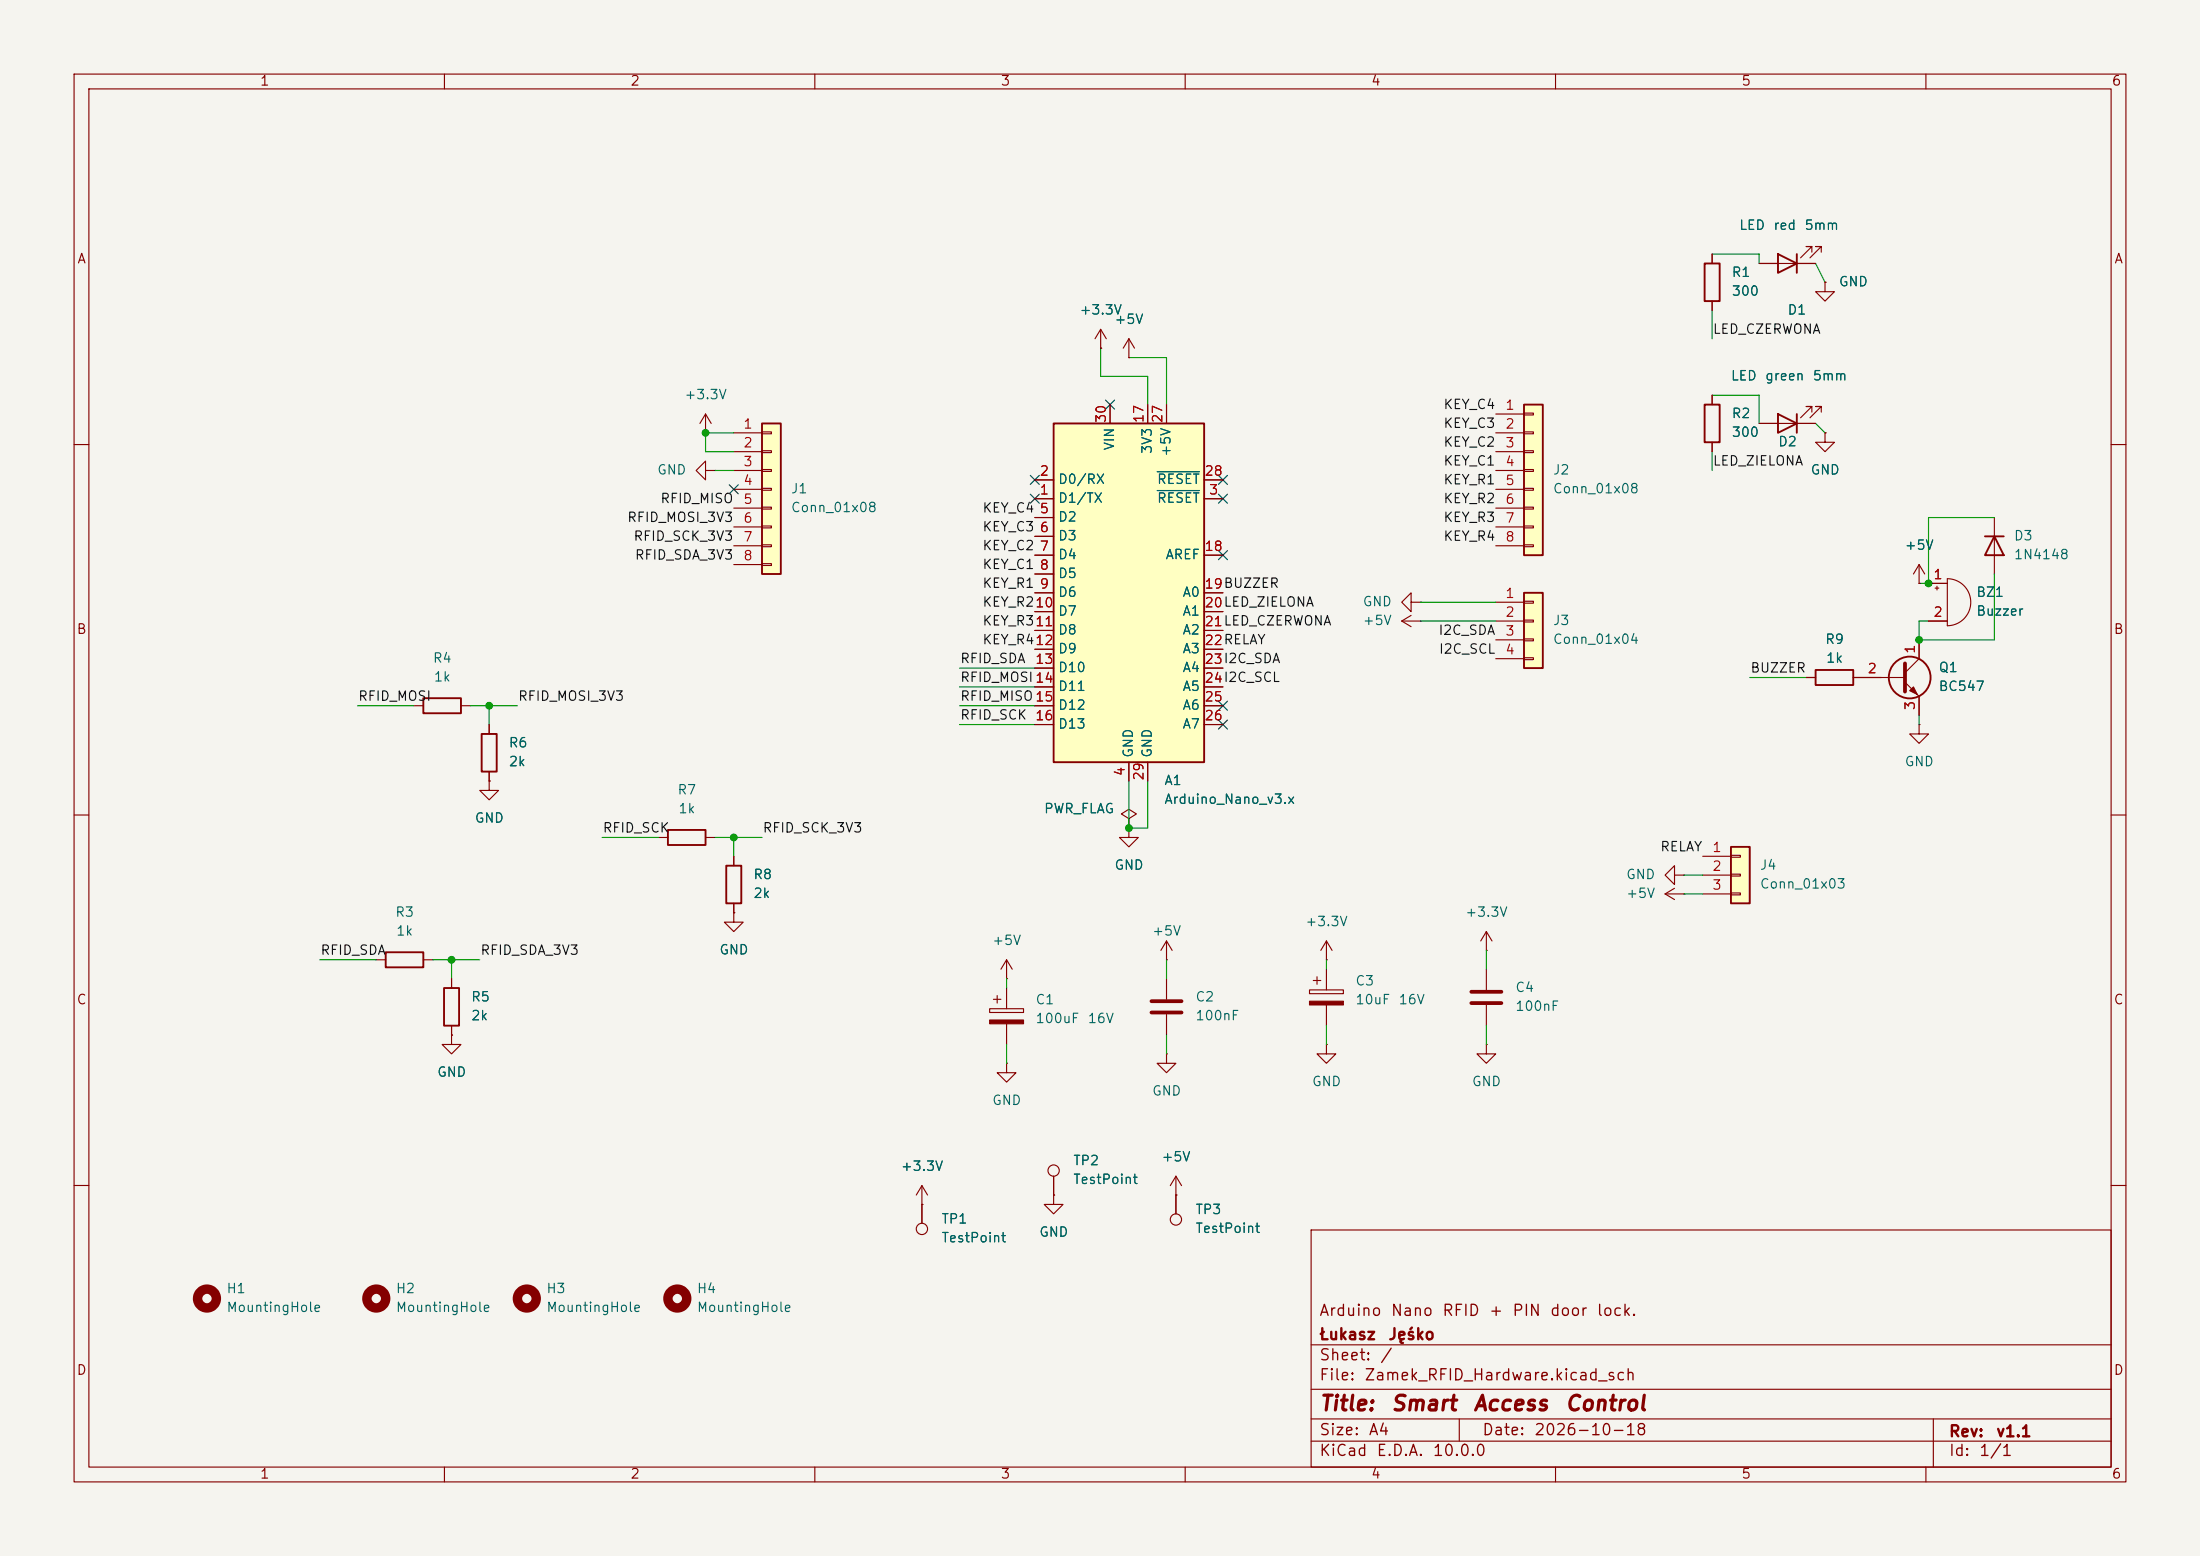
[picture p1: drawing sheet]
<svg xmlns="http://www.w3.org/2000/svg" width="297mm" height="210mm" viewBox="0 0 297 210" stroke-linecap="round" stroke-linejoin="round" font-family="sans-serif">
<path d="M0 0h297v210h-297z" fill="#f5f4ef" stroke="#f5f4ef" stroke-width=".14"/>
<g fill="none" stroke="#840000" stroke-width=".15">
<path d="M10 10h277v190h-277zM12 12h273v186h-273zM60 10v2M110 10v2M160 10v2M210 10v2M260 10v2M231.1 53.3v1.3M231.1 59.7v1.3M237.5 57.2h7.6M244.6 55.6v-.7h-.8h.8l-1.5 1.5M245.9 55.6v-.7h-.8h.8l-1.6 1.5"/>
<path d="M246.4 58.4v1.3h1.2l-1.2 1.3-1.3-1.3h1.3M246.4 58.4h.1M10 60h2M285 60h2M66 97.8v1.3M10 110h2M66 105.4v1.3h1.3l-1.3 1.3-1.2-1.3h1.2M66 105.4h.1M66 104.1v1.3M88.9 113h1.3M95.2 113h1.3M285 110h2"/>
<path d="M61 139.7v1.3h1.2l-1.2 1.2-1.3-1.2h1.3M61 139.7h.1M61 132.1v1.3M61 138.4v1.3M10 160h2M142.2 161.3v1.3h1.3l-1.3 1.2-1.2-1.2h1.2M142.2 161.3h.1M177 166h108v32h-108zM285 160h2M60 198v2M110 198v2M160 198v2"/>
<path d="M177 194.5h108M177 191.5h108M177 187.5h108M177 181.5h108M197 191.5v3M210 198v2M260 198v2M261 191.5v6.5"/>
</g>
<path d="M230.1 54.6h2.1v5.1h-2.1zM240 55.9l2.6 1.3-2.6 1.2zM242.6 55.9v2.5M65 99.1h2.1v5h-2.1zM90.2 112h5v2h-5zM59.9 133.4h2.1v5h-2.1z" fill="none" stroke="#840000" stroke-width=".25"/>
<g fill="none" stroke="#840000" stroke-width="1.3">
<circle cx="50.8" cy="175.3" r="1.27"/>
<circle cx="71.1" cy="175.3" r="1.27"/>
<circle cx="91.4" cy="175.3" r="1.27"/>
</g>
<path d="M205.7 80h2.6v10.2h-2.6z" fill="#ffffc2"/>
<path d="M205.7 80h2.6v10.2h-2.6z" fill="none" stroke="#840000" stroke-width=".25"/>
<path d="M201.9 81.3h3.8M201.9 83.8h3.8M201.9 86.4h3.8M201.9 88.9h3.8M205.7 81.2h1.3v.2h-1.3zM205.7 83.7h1.3v.2h-1.3zM205.7 86.2h1.3v.3h-1.3zM205.7 88.8h1.3v.2h-1.3z" fill="none" stroke="#840000" stroke-width=".15"/>
<path d="M205.7 54.6h2.6v20.3h-2.6z" fill="#ffffc2"/>
<g fill="none" stroke="#840000" stroke-width=".25">
<path d="M230.1 35.6h2.1v5h-2.1zM240 34.3l2.6 1.3-2.6 1.2zM242.6 34.3v2.5M205.7 54.6h2.6v20.3h-2.6zM268 72.4h2.5M269.2 72.4l1.3 2.5h-2.5zM245.1 90.4h5.1v2.1h-5.1zM52.1 128.5h5v2.1h-5z"/>
<circle cx="257.8" cy="91.4" r="2.82"/>
</g>
<g fill="none" stroke="#840000" stroke-width=".15">
<path d="M231.1 34.3v1.3M237.5 35.6h7.6M244.6 34v-.7h-.8h.8l-1.5 1.5M245.9 34v-.7h-.8h.8l-1.6 1.5M246.4 38.1v1.3h1.2l-1.2 1.2-1.3-1.2h1.3M246.4 38.1h.1M201.9 55.9h3.8M201.9 58.4h3.8M205.7 55.8h1.3v.2h-1.3zM205.7 58.3h1.3v.2h-1.3zM231.1 40.6v1.3M201.9 61h3.8"/>
<path d="M201.9 63.5h3.8M201.9 66h3.8M201.9 68.6h3.8M201.9 71.1h3.8M201.9 73.7h3.8M205.7 60.8h1.3v.3h-1.3zM205.7 63.4h1.3v.2h-1.3zM205.7 65.9h1.3v.3h-1.3zM205.7 68.5h1.3v.2h-1.3zM205.7 71h1.3v.2h-1.3zM205.7 73.5h1.3v.3h-1.3zM269.2 69.9v7.6"/>
<path d="M243.8 91.4h1.3M250.2 91.4h7M257.2 92.1l1.9 1.9v2.5M259.1 97.8v1.3h1.2l-1.2 1.2-1.3-1.2h1.3M259.1 97.8h.1M259.1 86.4v2.5l-1.9 1.9M226.1 118.1v-1.3l-1.3 1.3 1.3 1.3v-1.3h1.2M226.1 119.9l-1.3 .8M227.3 118.1h.1M50.8 129.5h1.3M57.1 129.5h1.3M157.5 129.5h.1"/>
<path d="M157.5 127l-.8 1.3M157.5 127l.7 1.3M157.5 127v2.5M157.5 132.1v2.8M157.5 136.9v2.8M176.8 133.6h4.6v.5h-4.6zM177.3 132.3h1M177.8 131.8v1M179.1 129.5h.1M179.1 127l-.8 1.3M179.1 127l.7 1.3M179.1 127v2.5"/>
<path d="M179.1 130.8v2.8M179.1 135.6v2.8M200.7 128.3h.1M200.7 125.7l-.8 1.3M200.7 125.7l.7 1.3M200.7 125.7v2.6M224.8 120.7l1.3 .7M224.8 120.7h2.5M227.3 120.7h.1M135.9 143.5v1.3h1.3l-1.3 1.3-1.3-1.3h1.3M135.9 143.5h.1M142.2 158.8v2.5"/>
<path d="M157.5 142.2v1.3h1.2l-1.2 1.3-1.3-1.3h1.3M157.5 142.2h.1M158.7 158.8v5M158.7 158.8l-.7 1.2M158.7 158.8l.8 1.2M179.1 141v1.2h1.2l-1.2 1.3-1.3-1.3h1.3M179.1 141h.1M200.7 141v1.2h1.2l-1.2 1.3-1.3-1.3h1.3M200.7 141h.1M124.5 162.6h.1M124.5 160v5.1M124.5 160l-.8 1.3"/>
<path d="M124.5 160l.7 1.3M158.7 161.3h.1"/>
<circle cx="142.2" cy="158" r=".76"/>
<circle cx="124.5" cy="165.9" r=".76"/>
<circle cx="158.7" cy="164.6" r=".76"/>
</g>
<path d="M257.2 89.5v3.8M155.4 135.1h4.1M155.4 136.7h4.1" fill="none" stroke="#840000" stroke-width=".51"/>
<g fill="#840000" stroke="#840000" stroke-width=".15">
<path d="M257.8 93.2l.5-.5 .5 1z"/>
<path d="M176.8 135.1h4.6v.5h-4.6z"/>
</g>
<path d="M233.7 114.3h2.5v7.6h-2.5z" fill="#ffffc2"/>
<path d="M233.7 114.3h2.5v7.6h-2.5z" fill="none" stroke="#840000" stroke-width=".25"/>
<g fill="none" stroke="#840000" stroke-width=".15">
<path d="M148.6 47h.1M148.6 44.5l-.8 1.2M148.6 44.5l.8 1.2M148.6 44.5v2.5M152.4 48.3h.1M152.4 45.7l-.8 1.3M152.4 45.7l.8 1.3M152.4 45.7v2.6M259.1 78.7h.1M259.1 76.2l-.8 1.3M259.1 76.2l.7 1.3M259.1 76.2v2.5"/>
<path d="M260.3 78.7h2.6M261.2 79.4h.5M261.5 79.1v.5M262.9 78.1a3.2 3.2 0 0 1 3.2 3.2 3.2 3.2 0 0 1-3.2 3.2zM189.2 83.8h2.6M189.2 83.8l1.3 .8M190.5 81.3v-1.3l-1.3 1.3 1.3 1.3v-1.3h1.3M190.5 83.1l-1.3 .7M191.8 81.3h.1M191.8 83.8h.1M260.3 83.8h2.6M152.4 111.8v1.2h1.3l-1.3 1.3-1.3-1.3h1.3"/>
<path d="M152.4 111.8h.1M229.9 115.6h3.8M229.9 118.1h3.8M233.7 115.4h1.2v.3h-1.2zM233.7 118h1.2v.2h-1.2zM133.6 136.1h4.6v.6h-4.6zM134.1 134.9h1M134.6 134.4v1M135.9 132.1h.1M135.9 129.5l-.8 1.3M135.9 129.5l.8 1.3M135.9 129.5v2.6"/>
<path d="M135.9 133.4v2.7M135.9 138.2v2.8M200.7 130.8v2.8M200.7 135.6v2.8M229.9 120.7h3.8M233.7 120.5h1.2v.3h-1.2z"/>
</g>
<path d="M198.6 133.9h4.1M198.6 135.4h4.1" fill="none" stroke="#840000" stroke-width=".51"/>
<path d="M133.6 137.7h4.6v.5h-4.6z" fill="#840000" stroke="#840000" stroke-width=".15"/>
<path d="M142.2 57.2h20.4v45.7h-20.4z" fill="#ffffc2"/>
<path d="M142.2 57.2h20.4v45.7h-20.4zM98 116.8h2.1v5.1h-2.1z" fill="none" stroke="#840000" stroke-width=".25"/>
<g fill="none" stroke="#840000" stroke-width=".15">
<path d="M95.2 58.4h.1M95.2 55.9l-.7 1.3M95.2 55.9l.8 1.3M95.2 55.9v2.5M149.9 54.6v2.6M154.9 54.6v2.6M157.5 54.6v2.6M95.2 63.5v-1.3l-1.2 1.3 1.2 1.3v-1.3h1.3M96.5 63.5h.1M139.7 67.3h2.5M139.7 64.8h2.5M139.7 69.9h2.5"/>
<path d="M139.7 72.4h2.5M139.7 74.9h2.5M139.7 77.5h2.5M162.6 67.3h2.5M162.6 64.8h2.5M162.6 74.9h2.5M139.7 80h2.5M139.7 82.6h2.5M139.7 85.1h2.5M139.7 87.6h2.5M139.7 90.2h2.5M139.7 92.7h2.5"/>
<path d="M139.7 95.3h2.5M139.7 97.8h2.5M162.6 80h2.5M162.6 82.6h2.5M162.6 85.1h2.5M162.6 87.6h2.5M162.6 90.2h2.5M162.6 92.7h2.5M162.6 95.3h2.5M162.6 97.8h2.5M99.1 115.6v1.2M152.4 102.9v2.5"/>
<path d="M154.9 102.9v2.5M99.1 123.2v1.3h1.2l-1.2 1.2-1.3-1.2h1.3M99.1 123.2h.1M99.1 121.9v1.3"/>
</g>
<path d="M156.2 66.2h5.7M156.2 63.7h5.7" fill="none" stroke="#006464" stroke-width=".15"/>
<circle cx="27.9" cy="175.3" r="1.27" fill="none" stroke="#840000" stroke-width="1.3"/>
<path d="M102.9 57.2h2.5v20.3h-2.5z" fill="#ffffc2"/>
<path d="M102.9 57.2h2.5v20.3h-2.5zM57.1 94.2h5.1v2.1h-5.1z" fill="none" stroke="#840000" stroke-width=".25"/>
<g fill="none" stroke="#840000" stroke-width=".15">
<path d="M231.1 34.3v1.3M237.5 35.6h2.5M242.6 35.6h2.5M246.4 38.1h.1M99.1 58.4h3.8M102.9 58.3h1.2v.2h-1.2zM148.6 47h.1M149.9 54.6v2.6M152.4 48.3h.1M154.9 54.6v2.6M157.5 54.6v2.6M231.1 40.6v1.3"/>
<path d="M231.1 53.3v1.3M231.1 59.7v1.3M237.5 57.2h2.5M242.6 57.2h2.5M246.4 58.4h.1M99.1 61h3.8M99.1 63.5h3.8M99.1 66h3.8M99.1 68.6h3.8M99.1 71.1h3.8M99.1 73.7h3.8M99.1 76.2h3.8"/>
<path d="M102.9 60.8h1.2v.3h-1.2zM102.9 63.4h1.2v.2h-1.2zM102.9 65.9h1.2v.3h-1.2zM102.9 68.5h1.2v.2h-1.2zM102.9 71h1.2v.2h-1.2zM102.9 73.5h1.2v.3h-1.2zM102.9 76.1h1.2v.2h-1.2zM139.7 67.3h2.5M139.7 64.8h2.5M139.7 69.9h2.5M139.7 72.4h2.5M139.7 74.9h2.5"/>
<path d="M139.7 77.5h2.5M162.6 67.3h2.5M162.6 64.8h2.5M162.6 74.9h2.5M259.1 78.7h.1M260.3 78.7h2.6M55.9 95.3h1.2M62.2 95.3h1.3M66 97.8v1.3M139.7 95.3h2.5M139.7 80h2.5M139.7 82.6h2.5"/>
<path d="M139.7 85.1h2.5M139.7 87.6h2.5M139.7 90.2h2.5M139.7 92.7h2.5M139.7 97.8h2.5M162.6 95.3h2.5M162.6 80h2.5M162.6 82.6h2.5M162.6 85.1h2.5M162.6 87.6h2.5M162.6 90.2h2.5M162.6 92.7h2.5"/>
<path d="M162.6 97.8h2.5M243.8 91.4h1.3M250.2 91.4h3.8M259.1 86.4v2.5M259.1 94v2.5M260.3 83.8h2.6M66 105.4h.1M66 104.1v1.3M99.1 115.6v1.2M152.4 110.5l1-.6-1-.7-1 .7 1 .6v1.3M152.4 111.8h.1M152.4 102.9v2.5"/>
<path d="M154.9 102.9v2.5M61 139.7h.1M61 132.1v1.3M61 138.4v1.3M99.1 123.2h.1M99.1 121.9v1.3M142.2 158.8v2.5M124.5 162.6h.1M124.5 162.6v2.5M142.2 161.3h.1M158.7 161.3h.1M158.7 161.3v2.5"/>
</g>
<g fill="none" stroke="#009600" stroke-width=".15">
<path d="M231.1 34.3h6.4v1.3M245.1 35.6l1.3 2.5M99.1 58.4h-3.9v2.6h3.9M148.6 47v3.8h6.3v3.8M152.4 48.3h5.1v6.3M231.1 53.3h6.4v3.9M231.1 41.9v3.8M245.1 57.2l1.3 1.2M96.5 63.5h2.6M231.1 61v2.5M269.2 77.5v8.9h-10.1v-2.6h1.2M269.2 69.9h-8.9v8.8h-1.2"/>
<path d="M48.3 95.3h7.6M63.5 95.3h6.3M66 95.3v2.5M129.5 95.3h10.2M129.5 92.7h10.2M129.5 90.2h10.2M129.5 97.8h10.2M191.8 81.3h10.1M191.8 83.8h10.1M236.2 91.4h7.6M259.1 96.5v1.3M81.3 113h7.6"/>
<path d="M96.5 113h6.4M99.1 113v2.6M152.4 105.4v6.4h2.5v-6.4M227.3 118.1h2.6M43.2 129.5h7.6M58.4 129.5h6.4M61 129.5v2.6M135.9 132.1v1.3M157.5 129.5v2.6M157.5 139.7v2.5M179.1 129.5v1.3M179.1 138.4v2.6"/>
<path d="M200.7 128.3v2.5M200.7 138.4v2.6M227.3 120.7h2.6M135.9 141v2.5"/>
</g>
<g fill="none" stroke="#000084" stroke-width=".15">
<path d="M149.3 54l1.2 1.2M150.5 54l-1.2 1.2M98.5 65.4l1.2 1.2M99.7 65.4l-1.2 1.2M139.1 66.7l1.2 1.2M139.1 64.2l1.2 1.2M140.3 66.7l-1.2 1.2M140.3 64.2l-1.2 1.2M164.5 64.2l1.2 1.2M164.5 66.7l1.2 1.2M164.5 74.3l1.2 1.2M165.7 64.2l-1.2 1.2"/>
<path d="M165.7 66.7l-1.2 1.2M165.7 74.3l-1.2 1.2M164.5 97.2l1.2 1.2M164.5 94.6l1.2 1.3M165.7 97.2l-1.2 1.2M165.7 94.6l-1.2 1.3"/>
</g>
<path d="M156.2 66.2h5.7M156.2 63.7h5.7" fill="none" stroke="#006464" stroke-width=".15"/>
<g fill="#009600" stroke="#009600" stroke-width=".14">
<circle cx="259.1" cy="86.4" r=".46"/>
<circle cx="260.3" cy="78.7" r=".46"/>
<circle cx="152.4" cy="111.8" r=".46"/>
<circle cx="66" cy="95.3" r=".46"/>
<circle cx="61" cy="129.5" r=".46"/>
<circle cx="95.2" cy="58.4" r=".46"/>
<circle cx="99.1" cy="113" r=".46"/>
</g>
<g font-size="2" fill="#840000">
<text x="178" y="190.9">Title:</text>
<text x="187.7" y="190.9">Smart</text>
<text x="198.7" y="190.9">Access</text>
<text x="211.2" y="190.9">Control</text>
</g>
<g font-size="1.5" fill="#840000">
<text x="178" y="178">Arduino</text>
<text x="187.7" y="178">Nano</text>
<text x="194.6" y="178">RFID</text>
<text x="200.9" y="178">+</text>
<text x="204.1" y="178">PIN</text>
<text x="209.1" y="178">door</text>
<text x="215.4" y="178">lock.</text>
<text x="178" y="184">Sheet:</text>
<text x="178" y="181.2">Łukasz</text>
<text x="186.2" y="184">/</text>
<text x="187.3" y="181.2">Jęśko</text>
<text x="178" y="186.7">File:</text>
<text x="184.1" y="186.7">Zamek_RFID_Hardware.kicad_sch</text>
<text x="178" y="196.9">KiCad</text>
<text x="178" y="194.1">Size:</text>
<text x="184.7" y="194.1">A4</text>
<text x="185.7" y="196.9">E.D.A.</text>
<text x="193.3" y="196.9">10.0.0</text>
<text x="200" y="194.1">Date:</text>
<text x="207" y="194.1">2026-10-18</text>
<text x="263" y="194.3">Rev:</text>
<text x="263" y="196.9">Id:</text>
<text x="267.1" y="196.9">1/1</text>
<text x="269.4" y="194.3">v1.1</text>
</g>
<g font-size="1.3" fill="#840000">
<text x="35" y="11.9">1</text>
<text x="85" y="11.9">2</text>
<text x="135" y="11.9">3</text>
<text x="185" y="11.9">4</text>
<text x="235" y="11.9">5</text>
<text x="285" y="11.9">6</text>
<text x="10.3" y="35.9">A</text>
<text x="285.3" y="35.9">A</text>
<text x="10.3" y="85.9">B</text>
<text x="285.3" y="85.9">B</text>
<text x="10.3" y="135.9">C</text>
<text x="285.3" y="135.9">C</text>
<text x="10.3" y="185.9">D</text>
<text x="285.3" y="185.9">D</text>
<text x="35" y="199.9">1</text>
<text x="85" y="199.9">2</text>
<text x="135" y="199.9">3</text>
<text x="185" y="199.9">4</text>
<text x="235" y="199.9">5</text>
<text x="285" y="199.9">6</text>
</g>
<g font-size="1.3" fill="#006464">
<text x="234.7" y="31.3">LED</text>
<text x="239.3" y="31.3">red</text>
<text x="243.5" y="31.3">5mm</text>
<text x="233.7" y="37.7">R1</text>
<text x="233.7" y="40.2">300</text>
<text x="248.2" y="39">GND</text>
<text x="145.6" y="42.8">+3.3V</text>
<text x="150.4" y="44">+5V</text>
<text x="241.2" y="42.8">D1</text>
<text x="233.6" y="51.7">LED</text>
<text x="238.2" y="51.7">green</text>
<text x="244.6" y="51.7">5mm</text>
<text x="92.3" y="54.2">+3.3V</text>
<text x="233.7" y="56.7">R2</text>
<text x="233.7" y="59.3">300</text>
<text x="88.6" y="64.4">GND</text>
<text x="142.7" y="65.6">D0/RX</text>
<text x="150.7" y="60.9" transform="rotate(-90 150.7 60.9)">VIN</text>
<text x="155.8" y="61.4" transform="rotate(-90 155.8 61.4)">3V3</text>
<text x="156.1" y="65.6">RESET</text>
<text x="158.3" y="61.7" transform="rotate(-90 158.3 61.7)">+5V</text>
<text x="209.6" y="64.4">J2</text>
<text x="240" y="60.6">D2</text>
<text x="244.3" y="64.4">GND</text>
<text x="106.7" y="66.9">J1</text>
<text x="106.7" y="69.4">Conn_01x08</text>
<text x="142.7" y="68.2">D1/TX</text>
<text x="142.7" y="70.7">D2</text>
<text x="156.1" y="68.2">RESET</text>
<text x="209.6" y="66.9">Conn_01x08</text>
<text x="142.7" y="73.3">D3</text>
<text x="142.7" y="75.8">D4</text>
<text x="157.3" y="75.8">AREF</text>
<text x="257" y="74.5">+5V</text>
<text x="271.8" y="73.3">D3</text>
<text x="271.8" y="75.8">1N4148</text>
<text x="142.7" y="78.3">D5</text>
<text x="142.7" y="80.9">D6</text>
<text x="142.7" y="83.4">D7</text>
<text x="159.6" y="80.9">A0</text>
<text x="159.6" y="83.4">A1</text>
<text x="183.9" y="82.1">GND</text>
<text x="266.7" y="80.9">BZ1</text>
<text x="266.7" y="83.4">Buzzer</text>
<text x="58.3" y="89.8">R4</text>
<text x="142.7" y="86">D8</text>
<text x="142.7" y="88.5">D9</text>
<text x="159.6" y="86">A2</text>
<text x="159.6" y="88.5">A3</text>
<text x="183.9" y="84.7">+5V</text>
<text x="209.6" y="84.7">J3</text>
<text x="209.6" y="87.2">Conn_01x04</text>
<text x="246.3" y="87.2">R9</text>
<text x="246.4" y="89.8">1k</text>
<text x="58.5" y="92.3">1k</text>
<text x="142.7" y="91">D10</text>
<text x="142.7" y="93.6">D11</text>
<text x="159.6" y="91">A4</text>
<text x="159.6" y="93.6">A5</text>
<text x="261.6" y="93.6">BC547</text>
<text x="261.6" y="91">Q1</text>
<text x="68.6" y="101.2">R6</text>
<text x="142.7" y="96.1">D12</text>
<text x="142.7" y="98.7">D13</text>
<text x="159.6" y="96.1">A6</text>
<text x="159.6" y="98.7">A7</text>
<text x="68.6" y="103.7">2k</text>
<text x="91.4" y="107.5">R7</text>
<text x="153.3" y="102.4" transform="rotate(-90 153.3 102.4)">GND</text>
<text x="155.8" y="102.4" transform="rotate(-90 155.8 102.4)">GND</text>
<text x="157.1" y="106.3">A1</text>
<text x="257" y="103.7">GND</text>
<text x="64" y="111.4">GND</text>
<text x="91.5" y="110.1">1k</text>
<text x="140.8" y="110.1">PWR_FLAG</text>
<text x="157.1" y="108.8">Arduino_Nano_v3.x</text>
<text x="101.6" y="119">R8</text>
<text x="150.4" y="117.7">GND</text>
<text x="219.4" y="119">GND</text>
<text x="237.5" y="117.7">J4</text>
<text x="53.3" y="124.1">R3</text>
<text x="101.6" y="121.5">2k</text>
<text x="176.1" y="125.3">+3.3V</text>
<text x="197.7" y="124.1">+3.3V</text>
<text x="219.4" y="121.5">+5V</text>
<text x="237.5" y="120.2">Conn_01x03</text>
<text x="53.4" y="126.6">1k</text>
<text x="97" y="129.1">GND</text>
<text x="133.9" y="127.9">+5V</text>
<text x="155.4" y="126.6">+5V</text>
<text x="63.5" y="135.5">R5</text>
<text x="139.7" y="135.9">C1</text>
<text x="161.3" y="135.5">C2</text>
<text x="182.9" y="133.3">C3</text>
<text x="182.9" y="135.9">10uF</text>
<text x="188.7" y="135.9">16V</text>
<text x="204.5" y="134.2">C4</text>
<text x="204.5" y="136.8">100nF</text>
<text x="63.5" y="138">2k</text>
<text x="139.7" y="138.4">100uF</text>
<text x="146.7" y="138.4">16V</text>
<text x="161.3" y="138">100nF</text>
<text x="58.9" y="145.6">GND</text>
<text x="133.9" y="149.5">GND</text>
<text x="155.4" y="148.2">GND</text>
<text x="177" y="146.9">GND</text>
<text x="198.6" y="146.9">GND</text>
<text x="121.5" y="158.3">+3.3V</text>
<text x="144.8" y="157.6">TP2</text>
<text x="144.8" y="160.1">TestPoint</text>
<text x="156.7" y="157.1">+5V</text>
<text x="127" y="165.5">TP1</text>
<text x="127" y="168">TestPoint</text>
<text x="140.2" y="167.2">GND</text>
<text x="161.3" y="164.2">TP3</text>
<text x="161.3" y="166.7">TestPoint</text>
<text x="30.5" y="174.9">H1</text>
<text x="30.5" y="177.4">MountingHole</text>
<text x="53.3" y="174.9">H2</text>
<text x="53.3" y="177.4">MountingHole</text>
<text x="73.7" y="174.9">H3</text>
<text x="73.7" y="177.4">MountingHole</text>
<text x="94" y="174.9">H4</text>
<text x="94" y="177.4">MountingHole</text>
</g>
<g font-size="1.3" fill="#0f0f0f">
<text x="231.1" y="45.4">LED_CZERWONA</text>
<text x="194.8" y="55.5">KEY_C4</text>
<text x="194.8" y="58.1">KEY_C3</text>
<text x="194.8" y="65.7">KEY_R1</text>
<text x="194.8" y="63.2">KEY_C1</text>
<text x="194.8" y="60.6">KEY_C2</text>
<text x="231.1" y="63.2">LED_ZIELONA</text>
<text x="84.6" y="70.8">RFID_MOSI_3V3</text>
<text x="89.1" y="68.2">RFID_MISO</text>
<text x="132.5" y="69.5">KEY_C4</text>
<text x="194.8" y="68.2">KEY_R2</text>
<text x="194.8" y="70.8">KEY_R3</text>
<text x="85.4" y="73.3">RFID_SCK_3V3</text>
<text x="85.6" y="75.9">RFID_SDA_3V3</text>
<text x="132.5" y="77.1">KEY_C1</text>
<text x="132.5" y="74.6">KEY_C2</text>
<text x="132.5" y="72">KEY_C3</text>
<text x="194.8" y="73.3">KEY_R4</text>
<text x="132.5" y="79.7">KEY_R1</text>
<text x="132.5" y="82.2">KEY_R210</text>
<text x="129.5" y="89.8">RFID_SDA</text>
<text x="132.5" y="87.3">KEY_R412</text>
<text x="132.5" y="84.7">KEY_R311</text>
<text x="194.1" y="86">I2C_SDA</text>
<text x="194.2" y="88.6">I2C_SCL</text>
<text x="48.3" y="94.9">RFID_MOSI</text>
<text x="69.8" y="94.9">RFID_MOSI_3V3</text>
<text x="129.5" y="92.4">RFID_MOSI 14</text>
<text x="129.5" y="94.9">RFID_MISO 15</text>
<text x="236.2" y="91.1">BUZZER</text>
<text x="129.5" y="97.4">RFID_SCK</text>
<text x="81.3" y="112.7">RFID_SCK</text>
<text x="102.9" y="112.7">RFID_SCK_3V3</text>
<text x="224" y="115.2">RELAY</text>
<text x="43.2" y="129.2">RFID_SDA</text>
<text x="64.8" y="129.2">RFID_SDA_3V3</text>
</g>
<g font-size="1.3" fill="#a90000">
<text x="100.3" y="58.2">1</text>
<text x="149.6" y="57.2" transform="rotate(-90 149.6 57.2)">30</text>
<text x="154.7" y="57.2" transform="rotate(-90 154.7 57.2)">17</text>
<text x="157.2" y="57.2" transform="rotate(-90 157.2 57.2)">27</text>
<text x="203.1" y="55.6">1</text>
<text x="203.1" y="58.2">2</text>
<text x="100.3" y="60.7">2</text>
<text x="100.3" y="63.2">3</text>
<text x="100.3" y="65.8">4</text>
<text x="140.3" y="64.5">2</text>
<text x="162.5" y="64.5">28</text>
<text x="203.1" y="60.7">3</text>
<text x="203.1" y="63.2">4</text>
<text x="203.1" y="65.8">5</text>
<text x="100.3" y="68.3">5</text>
<text x="100.3" y="70.9">6</text>
<text x="140.3" y="67.1">1</text>
<text x="140.3" y="69.6">5</text>
<text x="163.1" y="67.1">3</text>
<text x="203.1" y="68.3">6</text>
<text x="203.1" y="70.9">7</text>
<text x="100.3" y="73.4">7</text>
<text x="100.3" y="75.9">8</text>
<text x="140.3" y="72.1">6</text>
<text x="140.3" y="74.7">7</text>
<text x="140.3" y="77.2">8</text>
<text x="162.5" y="74.7">18</text>
<text x="203.1" y="73.4">8</text>
<text x="139.7" y="82.3">10</text>
<text x="140.3" y="79.8">9</text>
<text x="162.5" y="79.8">19BUZZER</text>
<text x="162.5" y="82.3">20LED_ZIELONA</text>
<text x="162.5" y="79.8">19</text>
<text x="162.5" y="82.3">20</text>
<text x="203.1" y="81">1</text>
<text x="203.1" y="83.6">2</text>
<text x="260.9" y="78.5">1</text>
<text x="260.9" y="83.6">2</text>
<text x="139.7" y="89.9">13</text>
<text x="139.7" y="84.8">11</text>
<text x="139.7" y="87.4">12</text>
<text x="162.5" y="84.8">21LED_CZERWONA</text>
<text x="162.5" y="87.4">22RELAY</text>
<text x="162.5" y="89.9">23I2C_SDA</text>
<text x="162.5" y="84.8">21</text>
<text x="162.5" y="87.4">22</text>
<text x="162.5" y="89.9">23</text>
<text x="203.1" y="86.1">3</text>
<text x="203.1" y="88.6">4</text>
<text x="258.8" y="88.3" transform="rotate(-90 258.8 88.3)">1</text>
<text x="139.7" y="92.5">14</text>
<text x="139.7" y="95">15</text>
<text x="162.5" y="92.5">24I2C_SCL</text>
<text x="162.5" y="95">25</text>
<text x="162.5" y="92.5">24</text>
<text x="252" y="91.2">2</text>
<text x="258.8" y="96" transform="rotate(-90 258.8 96)">3</text>
<text x="139.7" y="97.5">16</text>
<text x="162.5" y="97.5">26</text>
<text x="152.1" y="104.8" transform="rotate(-90 152.1 104.8)">4</text>
<text x="154.7" y="105.5" transform="rotate(-90 154.7 105.5)">29</text>
<text x="231.1" y="115.3">1</text>
<text x="231.1" y="117.9">2</text>
<text x="231.1" y="120.4">3</text>
</g>
</svg>
